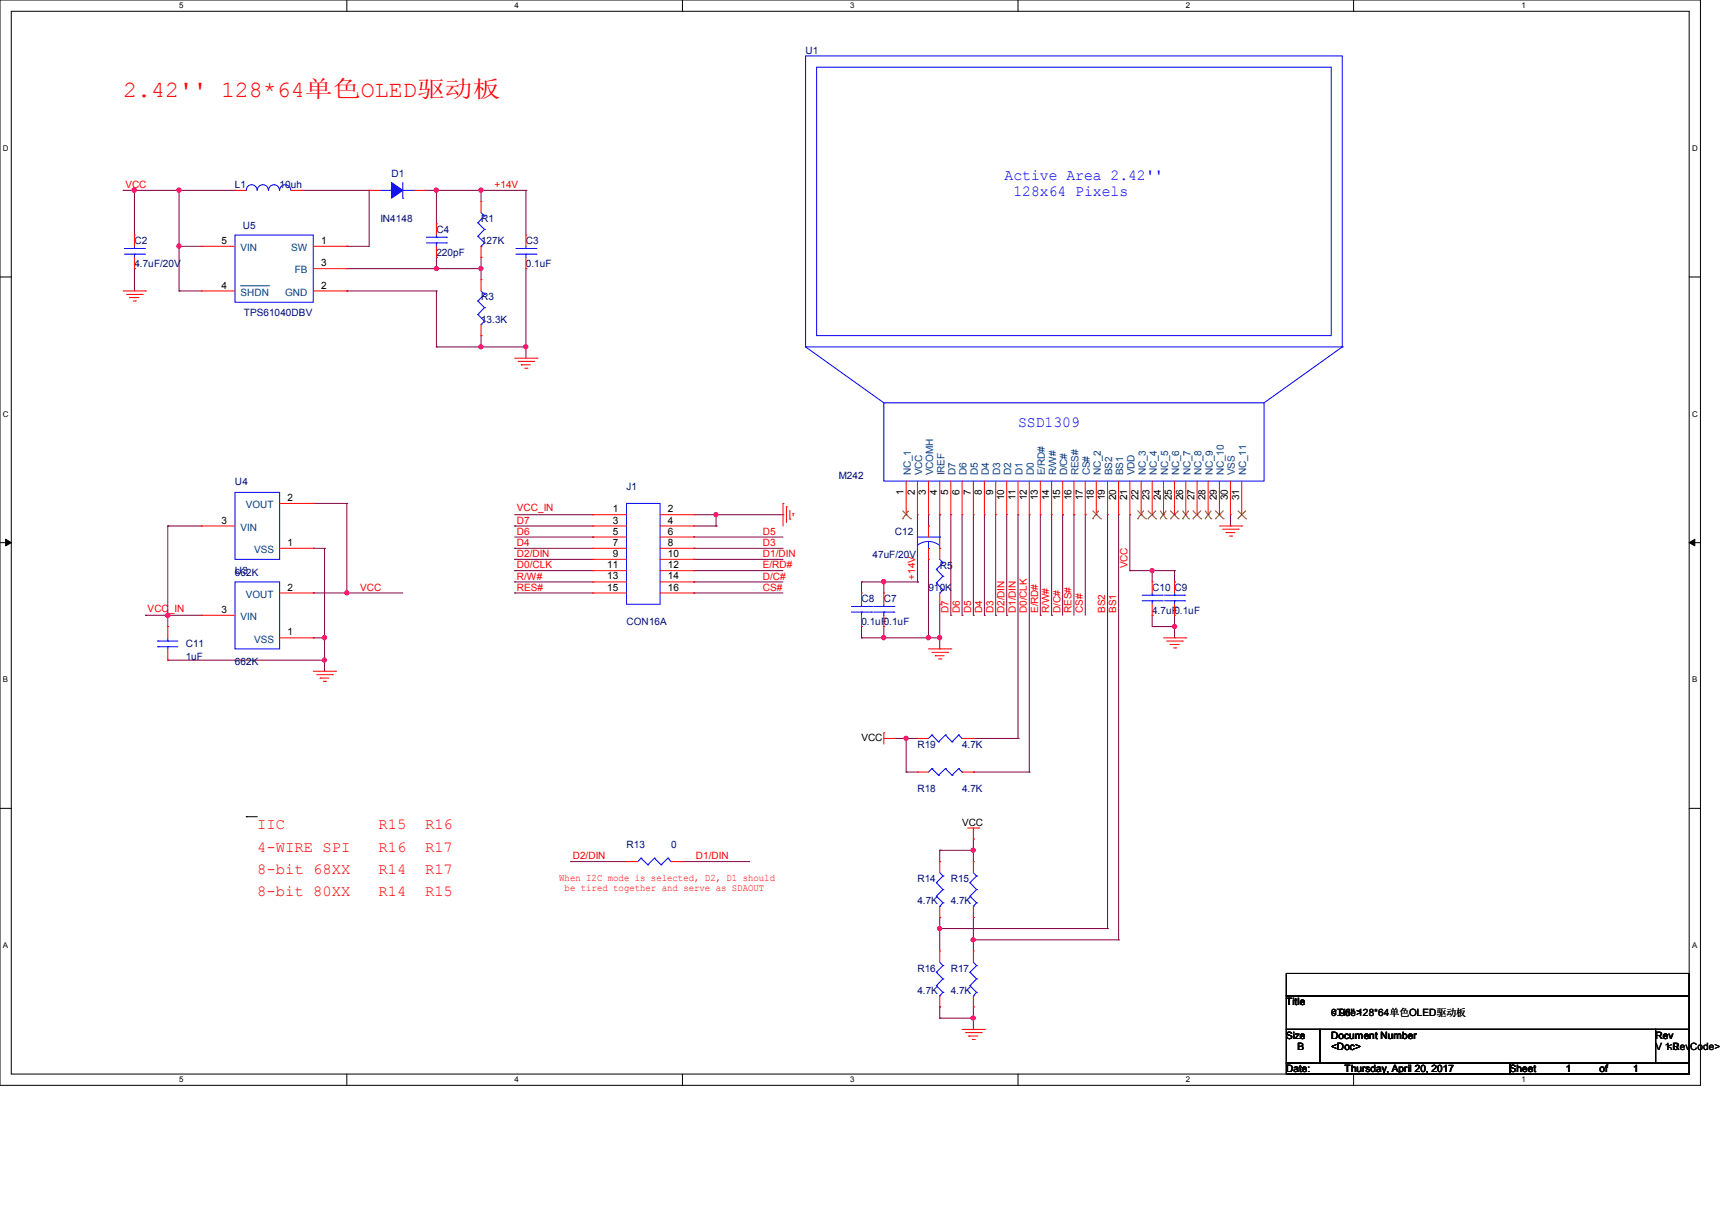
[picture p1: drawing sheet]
<svg xmlns="http://www.w3.org/2000/svg" width="297mm" height="210mm" viewBox="0 0 297 210" stroke-linecap="round" stroke-linejoin="round" font-family="sans-serif">
<path d="M0 0h293.5v187.3h-293.5zM1.9 1.9h289.6v183.4h-289.6z" fill="none" stroke="#000" stroke-width=".17"/>
<g fill="#fff">
<path d="M30.9 .2h.8v1.5h-.8z"/>
<path d="M30.9 185.5h.8v1.6h-.8z"/>
</g>
<path d="M59.9 0v1.9M59.9 185.3v2" fill="none" stroke="#000" stroke-width=".17"/>
<g fill="#fff">
<path d="M88.8 .2h.8v1.5h-.8z"/>
<path d="M88.8 185.5h.8v1.6h-.8z"/>
</g>
<path d="M117.8 0v1.9M117.8 185.3v2" fill="none" stroke="#000" stroke-width=".17"/>
<g fill="#fff">
<path d="M146.7 .2h.8v1.5h-.8z"/>
<path d="M146.7 185.5h.8v1.6h-.8z"/>
</g>
<path d="M175.7 0v1.9M175.7 185.3v2" fill="none" stroke="#000" stroke-width=".17"/>
<g fill="#fff">
<path d="M204.6 .2h.8v1.5h-.8z"/>
<path d="M204.6 185.5h.8v1.6h-.8z"/>
</g>
<path d="M233.6 0v1.9M233.6 185.3v2" fill="none" stroke="#000" stroke-width=".17"/>
<g fill="#fff">
<path d="M262.6 .2h.7v1.5h-.7z"/>
<path d="M262.6 185.5h.7v1.6h-.7z"/>
<path d="M.5 24.8h1v1.6h-1z"/>
<path d="M292 24.8h1v1.6h-1z"/>
<path d="M.5 70.7h1v1.5h-1z"/>
<path d="M292 70.7h1v1.5h-1z"/>
</g>
<path d="M0 47.8h1.9M291.5 47.8h2" fill="none" stroke="#000" stroke-width=".17"/>
<g fill="#fff">
<path d="M.5 116.5h.9v1.6h-.9z"/>
<path d="M292 116.5h.9v1.6h-.9z"/>
</g>
<path d="M0 93.6h1.9M291.5 93.6h2" fill="none" stroke="#000" stroke-width=".17"/>
<path d="M1 93l.9 .6-.9 .6zM291.5 93.6l1-.6v1.2z" fill="#000" stroke="#000" stroke-width=".17"/>
<g fill="#fff">
<path d="M.5 162.4h.9v1.5h-.9z"/>
<path d="M292 162.4h.9v1.5h-.9z"/>
</g>
<path d="M0 139.5h1.9M291.5 139.5h2M42.5 140.9h.1M42.5 140.9h1.9M222 168h69.5v3.8h-69.5zM222 171.8h69.5v5.8h-69.5zM222 177.6h5.8v5.8h-5.8zM227.8 177.6h57.9v5.8h-57.9zM285.7 177.6h5.8v5.8h-5.8zM222 183.4h38.6v1.9h-38.6zM260.6 183.4h30.9v1.9h-30.9z" fill="none" stroke="#000" stroke-width=".17"/>
<g fill="none" stroke="#800040" stroke-width=".17">
<path d="M21.3 32.9h.1M21.3 32.9h19.3M23.2 32.9h.1M23.2 32.9v7.7M30.9 32.9h.1M30.9 32.9v17.3M52.2 32.9h.1M52.2 32.9h11.5M63.7 32.9h.1M63.7 32.9v9.6h-3.8M73.4 32.9h.1M73.4 32.9h17.4"/>
<path d="M75.3 32.9h.1M75.3 32.9v5.7M83 32.9h.1M83 32.9v1.9M90.8 32.9h.1M90.8 32.9v7.7M23.2 46.4h.1M23.2 46.4v3.8M30.9 42.5h.1M30.9 50.2h.1M30.9 42.5h3.9M30.9 50.2h3.9"/>
<path d="M59.9 42.5h.1M59.9 46.4h.1M59.9 50.2h.1M59.9 50.2h15.4M59.9 46.4h23.1M75.3 44.4h.1M75.3 46.4h.1M75.3 50.2h.1M75.3 59.9h.1M75.3 44.4v2M75.3 50.2v9.7M75.3 59.9h15.5"/>
<path d="M83 46.4h.1M83 57.9h.1M83 44.4h.1M83 59.9h.1M83 44.4v3.9M83 57.9v2M90.8 46.4h.1M90.8 59.9h.1M90.8 46.4v15.4M29 90.8h.1M29 90.8h5.8M29 90.8v17.3"/>
<path d="M54.1 94.6h.1M54.1 86.9h.1M54.1 94.6h1.9M54.1 86.9h5.8M56 94.6h.1M56 94.6v21.2M59.9 86.9h.1M59.9 86.9v15.4M88.8 94.6h.1M88.8 96.5h.1M88.8 98.5h.1M88.8 90.8h.1"/>
<path d="M88.8 88.8h13.5M88.8 92.7h13.5M88.8 94.6h13.5M88.8 96.5h13.5M88.8 98.5h13.5M88.8 90.8h13.5M102.3 88.8h.1M102.3 92.7h.1M119.7 92.7h.1M119.7 94.6h.1M119.7 96.5h.1M119.7 98.5h.1"/>
<path d="M119.7 88.8h15.4M119.7 92.7h15.4M119.7 94.6h15.4M119.7 96.5h15.4M119.7 98.5h15.4M119.7 90.8h3.9M123.6 88.8h.1M123.6 90.8h.1M123.6 88.8v2M135.1 88.8h.1M158.3 88.8v11.6M160.2 90.8h.1"/>
<path d="M160.2 88.8v2M160.2 96.5v13.6M162.2 88.8h.1M162.2 88.8v5.8M164.1 88.8v17.4M166 88.8v17.4M168 88.8v17.4M169.9 88.8v17.4M171.8 88.8v17.4M173.7 88.8v17.4M175.7 88.8v38.6M177.6 88.8v44.4"/>
<path d="M179.5 88.8v17.4M181.5 88.8v17.4M183.4 88.8h.1M183.4 88.8v17.4M185.3 88.8h.1M185.3 88.8v17.4M187.3 88.8h.1M187.3 88.8v17.4M191.1 88.8v71.4M193 88.8v73.4M195 98.5h.1M195 88.8v9.7"/>
<path d="M195 98.5h7.7M198.8 98.5h.1M198.8 98.5v1.9M202.7 98.5h.1M202.7 98.5v1.9M212.3 90.8h.1M212.3 88.8v2M25.1 106.2h.1M25.1 106.2h9.7M29 113.9h.1M29 106.2h.1M29 113.9h27"/>
<path d="M54.1 102.3h.1M54.1 110.1h.1M54.1 102.3h15.4M54.1 110.1h1.9M56 113.9h.1M56 110.1h.1M59.9 102.3h.1M88.8 100.4h.1M88.8 102.3h.1M88.8 100.4h13.5M88.8 102.3h13.5M119.7 100.4h.1"/>
<path d="M119.7 102.3h.1M119.7 100.4h15.4M119.7 102.3h15.4M148.7 100.4h.1M148.7 110.1h.1M148.7 100.4h9.6M148.7 100.4v1.9M148.7 108.1v2M148.7 110.1h13.5M152.5 100.4h.1M152.5 110.1h.1M152.5 100.4v1.9"/>
<path d="M152.5 108.1v2M158.3 100.4h.1M160.2 110.1h.1M162.2 110.1h.1M162.2 112h.1M162.2 104.3v7.7M164.1 106.2h.1M166 106.2h.1M168 106.2h.1M169.9 106.2h.1M171.8 106.2h.1M173.7 106.2h.1"/>
<path d="M179.5 106.2h.1M181.5 106.2h.1M198.8 106.2h.1M198.8 106.2v1.9h3.9M202.7 108.1h.1M202.7 100.4h.1M202.7 110.1h.1M202.7 106.2v3.9M154.4 127.4h.1M154.4 127.4h3.9M156.4 133.2h.1M156.4 127.4h.1"/>
<path d="M156.4 133.2h1.9M156.4 127.4v5.8M168 133.2h.1M168 127.4h7.7M168 133.2h9.6M175.7 127.4h.1M177.6 133.2h.1M98.5 148.7h.1M98.5 148.7h9.6M117.8 148.7h.1M117.8 148.7h11.6M162.2 158.3h.1"/>
<path d="M162.2 146.7h.1M162.2 146.7v2M162.2 158.3v5.8M162.2 146.7h5.8M168 158.3h.1M168 144.8h.1M168 146.7h.1M168 144.8v3.9M168 158.3v5.8M162.2 173.7h.1M162.2 175.7h.1M162.2 160.2h.1"/>
<path d="M162.2 173.7v2M162.2 175.7h5.8M162.2 160.2h28.9M168 173.7h.1M168 175.7h.1M168 162.2h.1M168 173.7v3.9M168 162.2h25M191.1 160.2h.1M193 162.2h.1"/>
</g>
<g fill="#f0f" stroke="#f0f" stroke-width=".17">
<circle cx="152.5" cy="100.4" r=".37"/>
<circle cx="152.5" cy="110" r=".37"/>
<circle cx="160.2" cy="110" r=".37"/>
<circle cx="162.1" cy="110" r=".37"/>
<circle cx="202.7" cy="108.1" r=".37"/>
<circle cx="198.8" cy="98.4" r=".36"/>
<circle cx="123.5" cy="88.8" r=".36"/>
<circle cx="56" cy="113.9" r=".36"/>
<circle cx="29" cy="106.2" r=".38"/>
<circle cx="56" cy="110" r=".37"/>
<circle cx="59.8" cy="102.3" r=".36"/>
<circle cx="167.9" cy="175.7" r=".37"/>
<circle cx="167.9" cy="146.7" r=".37"/>
<circle cx="162.2" cy="160.2" r=".36"/>
<circle cx="167.9" cy="162.2" r=".37"/>
<circle cx="30.9" cy="32.8" r=".37"/>
<circle cx="30.9" cy="42.5" r=".37"/>
<circle cx="75.3" cy="32.8" r=".37"/>
<circle cx="75.3" cy="46.3" r=".36"/>
<circle cx="83" cy="59.8" r=".36"/>
<circle cx="83" cy="46.3" r=".36"/>
<circle cx="90.7" cy="59.8" r=".37"/>
<circle cx="83" cy="32.8" r=".37"/>
<circle cx="23.2" cy="32.8" r=".38"/>
<circle cx="156.4" cy="127.4" r=".36"/>
</g>
<g fill="none" stroke="#f00" stroke-width=".17">
<path d="M40.6 32.9h.1M40.6 32.9h1.9M50.2 32.9h2M52.2 32.9h.1M63.7 32.9h.1M63.7 32.9h2M71.5 32.9h1.9M73.4 32.9h.1M75.3 38.6h.1M75.3 38.6v2M83 34.8h.1M83 34.8v1.9"/>
<path d="M21.3 50.2h3.8M21.8 50.8h2.8M22.4 51.4h.1M22.4 51.4h1.6M23 51.9h.4M23.2 40.6h.1M23.2 46.4h.1M23.2 40.6v1.9M23.2 44.4v2M23.4 51.9h.1M24.6 50.8h.1M25.1 50.2h.1"/>
<path d="M34.8 50.2h.1M34.8 42.5h.1M34.8 50.2h5.8M34.8 42.5h5.8M54.1 50.2h5.8M54.1 42.5h5.8M54.1 46.4h5.8M59.9 42.5h.1M59.9 50.2h.1M59.9 46.4h.1M75.3 44.4h.1M75.3 42.5v1.9"/>
<path d="M83 48.3h.1M83 57.9h.1M83 44.4h.1M83 42.5v1.9M83 48.3v1.9M83 56v1.9M90.8 40.6h.1M90.8 46.4h.1M90.8 40.6v1.9M90.8 44.4v2M88.8 61.8h3.9M89.4 62.4h2.7"/>
<path d="M90 62.9h.1M90 62.9h1.5M90.6 63.5h.3M90.9 63.5h.1M92.1 62.4h.1M92.7 61.8h.1M34.8 90.8h.1M34.8 90.8h5.8M48.3 94.6h5.8M48.3 86.9h5.8M54.1 94.6h.1M54.1 86.9h.1"/>
<path d="M102.3 88.8h.1M102.3 90.8h.1M102.3 92.7h.1M102.3 94.6h.1M102.3 96.5h.1M102.3 98.5h.1M102.3 90.8h5.8M102.3 88.8h5.8M102.3 92.7h5.8M102.3 94.6h5.8M102.3 96.5h5.8M102.3 98.5h5.8"/>
<path d="M113.9 90.8h5.8M113.9 88.8h5.8M113.9 92.7h5.8M113.9 94.6h5.8M113.9 96.5h5.8M113.9 98.5h5.8M119.7 88.8h.1M119.7 90.8h.1M119.7 92.7h.1M119.7 94.6h.1M119.7 96.5h.1M119.7 98.5h.1"/>
<path d="M135.1 86.9h.1M135.1 86.9v3.9M135.7 87.5h.1M135.7 87.5v2.7M136.3 89.6h.1M136.3 88.1v1.5M136.9 88.6h.1M136.9 88.6v.4M156.4 88.8h.1M156.4 83v5.8M158.3 88.8h.1M158.3 83v5.8"/>
<path d="M160.2 90.8h.1M160.2 96.5h.1M160.2 88.8h.1M160.2 83v5.8M160.2 90.8v1.9M160.2 94.6v1.9M162.2 94.6h.1M162.2 88.8h.1M162.2 83v5.8M162.2 94.6v1.9M164.1 88.8h.1M164.1 83v5.8"/>
<path d="M166 88.8h.1M166 83v5.8M168 88.8h.1M168 83v5.8M169.9 88.8h.1M169.9 83v5.8M171.8 88.8h.1M171.8 83v5.8M173.7 88.8h.1M173.7 83v5.8M175.7 88.8h.1M175.7 83v5.8"/>
<path d="M177.6 88.8h.1M177.6 83v5.8M179.5 88.8h.1M179.5 83v5.8M181.5 88.8h.1M181.5 83v5.8M183.4 88.8h.1M183.4 83v5.8M185.3 88.8h.1M185.3 83v5.8M187.3 88.8h.1M187.3 83v5.8"/>
<path d="M189.2 88.8h.1M189.2 83v5.8M191.1 88.8h.1M191.1 83v5.8M193 88.8h.1M193 83v5.8M195 88.8h.1M195 83v5.8M196.9 88.8h.1M196.9 83v5.8M198.8 88.8h.1M198.8 83v5.8"/>
<path d="M200.8 88.8h.1M200.8 83v5.8M202.7 88.8h.1M202.7 83v5.8M204.6 88.8h.1M204.6 83v5.8M206.6 88.8h.1M206.6 83v5.8M208.5 88.8h.1M208.5 83v5.8M210.4 88.8h.1M210.4 90.8h3.9"/>
<path d="M210.4 83v5.8M211 91.3h2.7M211.6 91.9h.1M211.6 91.9h1.5M212.2 92.5h.4M212.3 88.8h.1M212.3 83v5.8M212.6 92.5h.1M213.7 91.3h.1M214.3 90.8h.1M214.3 88.8h.1M214.3 83v5.8"/>
<path d="M29 113.9h.1M29 108.1h.1M29 108.1v2M29 112v1.9M34.8 106.2h.1M34.8 106.2h5.8M48.3 110.1h5.8M48.3 102.3h5.8M54.1 110.1h.1M54.1 102.3h.1M54.1 115.8h3.8M54.7 116.4h2.7"/>
<path d="M55.2 117h.1M55.2 117h1.6M55.8 117.6h.4M56.2 117.6h.1M57.4 116.4h.1M57.9 115.8h.1M102.3 100.4h.1M102.3 102.3h.1M102.3 102.3h5.8M102.3 100.4h5.8M113.9 102.3h5.8M113.9 100.4h5.8"/>
<path d="M119.7 100.4h.1M119.7 102.3h.1M148.7 102.3h.1M148.7 108.1h.1M148.7 102.3v2M148.7 106.2v1.9M152.5 102.3h.1M152.5 108.1h.1M152.5 102.3v2M152.5 106.2v1.9M160.2 112h3.9M160.8 112.6h2.7"/>
<path d="M161.4 113.2h.1M161.4 113.2h1.5M162 113.7h.3M162.2 104.3h.1M162.2 102.3v2M162.3 113.7h.1M163.5 112.6h.1M164.1 112h.1M198.8 100.4h.1M198.8 106.2h.1M198.8 100.4v1.9M198.8 104.3v1.9"/>
<path d="M200.8 110.1h3.8M201.3 110.6h2.7M201.9 111.2h.1M201.9 111.2h1.6M202.5 111.8h.4M202.7 100.4h.1M202.7 106.2h.1M202.7 100.4v1.9M202.7 104.3v1.9M202.9 111.8h.1M204 110.6h.1M204.6 110.1h.1"/>
<path d="M152.5 126.4h.1M152.5 127.4h1.9M152.5 126.4v2M154.4 127.4h.1M158.3 127.4h.1M158.3 133.2h.1M158.3 127.4h1.9M158.3 133.2h1.9M166 127.4h2M166 133.2h2M168 127.4h.1M168 133.2h.1"/>
<path d="M108.1 148.7h.1M108.1 148.7h2M115.8 148.7h2M117.8 148.7h.1M162.2 148.7h.1M162.2 158.3h.1M162.2 148.7v1.9M162.2 156.4v1.9M167 142.9h1.9M168 144.8h.1M168 148.7h.1M168 158.3h.1"/>
<path d="M168 142.9v1.9M168 148.7v1.9M168 156.4v1.9M168.9 142.9h.1M162.2 164.1h.1M162.2 173.7h.1M162.2 164.1v1.9M162.2 171.8v1.9M166 177.6h3.9M166.6 178.2h2.7M167.2 178.8h.1M167.2 178.8h1.5"/>
<path d="M167.8 179.4h.3M168 164.1h.1M168 173.7h.1M168 164.1v1.9M168 171.8v1.9M168.1 179.4h.1M169.3 178.2h.1M169.9 177.6h.1"/>
</g>
<g fill="none" stroke="#00f" stroke-width=".17">
<path d="M139 9.7h92.6v50.2h-92.6zM140.9 11.6h88.8v46.3h-88.8zM44.4 32.8a.93 .93 0 0 0-1-.9 .93 .93 0 0 0-.9 1M46.3 32.8a.95 .95 0 0 0-.9-.9 .95 .95 0 0 0-1 1M48.2 32.8a.93 .93 0 0 0-.9-.9 .93 .93 0 0 0-.9 1M50.2 32.8a.95 .95 0 0 0-1-.9 .95 .95 0 0 0-.9 1M65.7 32.9h1.9M67.6 32.9h.1M69.5 34.2h.1M69.5 31.5v2.7M69.5 32.9h2M71.5 32.9h.1"/>
<path d="M82.5 38.4h.1M82.5 38.4l1.1 1.2M83 36.7l.6 .6M83.6 37.3h.1M83.6 39.6h.1M83.6 37.3l-1.1 1.1M83.6 39.6l-1.1 1.2M21.5 43.9h3.4M21.5 42.9h3.4M23.2 42.9h.1M23.2 43.9h.1M23.2 42.5v.4"/>
<path d="M23.2 43.9v.5M24.9 43.9h.1M24.9 42.9h.1M40.6 40.6h13.5v11.6h-13.5zM73.6 41.9h3.4M73.6 40.9h3.4M75.3 40.9h.1M75.3 41.9h.1M75.3 40.6v.3M75.3 41.9v.6M77 41.9h.1M77 40.9h.1"/>
<path d="M82.5 51.9h.1M82.5 54.3h.1M82.5 40.8h.1M82.5 51.9l1.1 1.2M82.5 54.3l1.1 1.1M82.5 40.8l1.1 1.1M83 56h.1M83 42.5h.1M83 50.2l.6 .6M83.6 50.8h.1M83.6 53.1h.1M83.6 55.4h.1"/>
<path d="M83.6 41.9h.1M83.6 50.8l-1.1 1.1M83.6 53.1l-1.1 1.2M83.6 55.4l-.6 .6M83.6 41.9l-.6 .6M89 43.9h3.5M89 42.9h3.5M90.8 42.9h.1M90.8 43.9h.1M90.8 42.5v.4M90.8 43.9v.5M92.5 43.9h.1"/>
<path d="M92.5 42.9h.1M139 59.9h.1M139 59.9l13.5 9.6M231.6 59.9h.1M231.6 59.9l-13.5 9.6M152.5 69.5h65.6v13.5h-65.6zM40.6 85h7.7v11.5h-7.7zM108.1 86.9h5.8v17.4h-5.8zM158.3 92.7h3.9M160.2 94.6h.1M160.2 93.4l1.2 .3 .7 .4M160.2 93.4l-.8 .1-1 .6"/>
<path d="M160.2 93.4v1.2M161.6 98.3h.1M161.6 98.3l1.1 1.1M162.2 92.7h.1M162.2 96.5l.5 .6M162.7 97.1h.1M162.7 99.4h.1M162.7 97.1l-1.1 1.2M162.7 99.4l-1.1 1.2M27.2 110.6h.1M27.2 111.6h.1M27.2 110.6h3.5"/>
<path d="M27.2 111.6h3.5M29 111.6h.1M29 110.6h.1M29 110.1v.5M29 111.6v.4M40.6 100.4h7.7v11.6h-7.7zM146.9 105.6h3.5M146.9 104.6h3.5M148.7 104.6h.1M148.7 105.6h.1M148.7 104.3v.3M148.7 105.6v.6"/>
<path d="M150.4 105.6h.1M150.4 104.6h.1M150.8 105.6h3.5M150.8 104.6h3.5M152.5 104.6h.1M152.5 105.6h.1M152.5 104.3v.3M152.5 105.6v.6M154.3 105.6h.1M154.3 104.6h.1M161.6 100.6h.1M161.6 100.6l1.1 1.2"/>
<path d="M162.2 102.3h.1M162.7 101.8h.1M162.7 101.8l-.5 .5M197.1 103.7h3.5M197.1 102.7h3.5M198.8 102.7h.1M198.8 103.7h.1M198.8 102.3v.4M198.8 103.7v.6M200.6 103.7h.1M200.6 102.7h.1M201 103.7h3.4"/>
<path d="M201 102.7h3.4M202.7 102.7h.1M202.7 103.7h.1M202.7 102.3v.4M202.7 103.7v.6M204.4 103.7h.1M204.4 102.7h.1M160.8 126.8h.1M160.8 132.6h.1M160.8 126.8l-.6 .6M160.8 126.8l1.2 1.2M160.8 132.6l-.6 .6"/>
<path d="M160.8 132.6l1.2 1.2M162 128h.1M162 133.8h.1M163.2 126.8h.1M163.2 132.6h.1M163.2 126.8l-1.2 1.2M163.2 126.8l1.1 1.2M163.2 132.6l-1.2 1.2M163.2 132.6l1.1 1.2M164.3 128h.1M164.3 133.8h.1M165.4 126.8h.1"/>
<path d="M165.4 132.6h.1M165.4 126.8l-1.1 1.2M165.4 126.8l.6 .6M165.4 132.6l-1.1 1.2M165.4 132.6l.6 .6M166 127.4h.1M166 133.2h.1M110.6 148.1h.1M110.6 148.1l-.5 .6M110.6 148.1l1.2 1.1M111.8 149.2h.1M112.9 148.1h.1"/>
<path d="M112.9 148.1l-1.1 1.1M112.9 148.1l1.2 1.1M114.1 149.2h.1M115.3 148.1h.1M115.3 148.1l-1.2 1.1M115.3 148.1l.5 .6M115.8 148.7h.1M161.6 152.3h.1M161.6 154.6h.1M161.6 152.3l1.1 1.2M161.6 154.6l1.1 1.2M162.2 156.4h.1"/>
<path d="M162.2 150.6l.5 .6M162.7 151.2h.1M162.7 153.5h.1M162.7 155.8h.1M162.7 151.2l-1.1 1.1M162.7 153.5l-1.1 1.1M162.7 155.8l-.5 .6M167.4 152.3h.1M167.4 154.6h.1M167.4 152.3l1.1 1.2M167.4 154.6l1.1 1.2M168 156.4h.1"/>
<path d="M168 150.6l.5 .6M168.5 151.2h.1M168.5 153.5h.1M168.5 155.8h.1M168.5 151.2l-1.1 1.1M168.5 153.5l-1.1 1.1M168.5 155.8l-.5 .6M161.6 167.8h.1M161.6 170.1h.1M161.6 167.8l1.1 1.1M161.6 170.1l1.1 1.1M162.2 171.8h.1"/>
<path d="M162.2 166l.5 .6M162.7 166.6h.1M162.7 168.9h.1M162.7 171.2h.1M162.7 166.6l-1.1 1.2M162.7 168.9l-1.1 1.2M162.7 171.2l-.5 .6M167.4 167.8h.1M167.4 170.1h.1M167.4 167.8l1.1 1.1M167.4 170.1l1.1 1.1M168 171.8h.1"/>
<path d="M168 166l.5 .6M168.5 166.6h.1M168.5 168.9h.1M168.5 171.2h.1M168.5 166.6l-1.1 1.2M168.5 168.9l-1.1 1.2M168.5 171.2l-.5 .6"/>
</g>
<path d="M67.6 31.5l1.9 1.4-1.9 1.3z" fill-rule="evenodd" fill="#00f" stroke="#00f" stroke-width=".17"/>
<path d="M41.5 49.3h4.9M46.4 49.3h.1" fill="none" stroke="#004080" stroke-width=".17"/>
<g fill="none" stroke="#804000" stroke-width=".17">
<path d="M155.8 89.5h.1M155.8 88.1l1.4 1.4M156.8 88.1l-1 1.4M157.2 89.5h.1M188.6 89.5h.1M188.6 88.1l1.4 1.4M189.6 88.1l-1 1.4M190 89.5h.1M196.3 89.5h.1M196.3 88.1l1.4 1.4M197.4 88.1l-1.1 1.4M197.7 89.5h.1"/>
<path d="M198.1 89.5h.1M198.1 88.1l1.4 1.4M199.5 89.5h.1M199.5 88.1l-1.4 1.4M200.2 89.5h.1M200.2 88.1l1.1 1.4M201.3 89.5h.1M201.3 88.1l-1.1 1.4M202 89.5h.1M202 88.1l1.4 1.4M203.4 89.5h.1M203.4 88.1l-1.4 1.4"/>
<path d="M204.1 89.5h.1M204.1 88.1l1 1.4M205.1 89.5h.1M205.1 88.1l-1 1.4M205.8 89.5h.1M205.8 88.1l1.5 1.4M207.3 89.5h.1M207.3 88.1l-1.5 1.4M208 89.5h.1M208 88.1l1 1.4M209 89.5h.1M209 88.1l-1 1.4"/>
<path d="M209.7 89.5h.1M209.7 88.1l1.4 1.4M211.1 89.5h.1M211.1 88.1l-1.4 1.4M213.6 89.5h.1M213.6 88.1l1.4 1.4M215 89.5h.1M215 88.1l-1.4 1.4"/>
</g>
<text font-size="4" fill="#f00" x="21.3" y="16.8">2.42'' 128*64单色OLED驱动板</text>
<g font-size="2.7" fill="#00f">
<text x="173.4" y="31.1">Active Area 2.42''</text>
<text x="174.9" y="33.8">128x64 Pixels</text>
<text x="175.7" y="73.6">SSD1309</text>
</g>
<g font-size="2.7" fill="#f00">
<text x="44.4" y="143.1">IIC</text>
<text x="65.3" y="143.1">R15</text>
<text x="73.4" y="143.1">R16</text>
<text x="44.4" y="146.9">4-WIRE SPI</text>
<text x="65.3" y="146.9">R16</text>
<text x="73.4" y="146.9">R17</text>
<text x="44.4" y="150.8">8-bit 68XX</text>
<text x="44.4" y="154.7">8-bit 80XX</text>
<text x="65.3" y="150.8">R14</text>
<text x="65.3" y="154.7">R14</text>
<text x="73.4" y="150.8">R17</text>
<text x="73.4" y="154.7">R15</text>
</g>
<g font-size="1.7" fill="#000080">
<text x="139" y="9.4">U1</text>
<text x="40.6" y="32.5">L1</text>
<text x="48.3" y="32.5">10uh</text>
<text x="67.6" y="30.6">D1</text>
<text x="41.9" y="39.5">U5</text>
<text x="65.7" y="38.3">IN4148</text>
<text x="75.3" y="40.2">C4</text>
<text x="83" y="38.3">R1</text>
<text x="23.2" y="42.2">C2</text>
<text x="23.2" y="46">4.7uF/20V</text>
<text x="75.3" y="44.1">220pF</text>
<text x="83" y="42.2">127K</text>
<text x="90.8" y="42.2">C3</text>
<text x="90.8" y="46">0.1uF</text>
<text x="83" y="51.8">R3</text>
<text x="42.1" y="54.5">TPS61040DBV</text>
<text x="83" y="55.7">13.3K</text>
<text x="40.6" y="83.7">U4</text>
<text x="144.8" y="82.7">M242</text>
<text x="108.1" y="84.6">J1</text>
<text x="154.4" y="92.4">C12</text>
<text x="40.6" y="99.1">U3</text>
<text x="40.6" y="99.3">662K</text>
<text x="150.6" y="96.2">47uF/20V</text>
<text x="162.2" y="98.1">R5</text>
<text x="108.1" y="107.8">CON16A</text>
<text x="148.7" y="103.9">C8</text>
<text x="148.7" y="107.8">0.1uF0.1uF</text>
<text x="152.5" y="103.9">C7</text>
<text x="160.2" y="102">910K</text>
<text x="198.8" y="102">C10 C9</text>
<text x="198.8" y="105.9">4.7uF0.1uF</text>
<text x="32" y="111.7">C11</text>
<text x="32" y="114">1uF</text>
<text x="40.6" y="114.8">662K</text>
<text x="158.3" y="129">R19</text>
<text x="166" y="129">4.7K</text>
<text x="158.3" y="136.7">R18</text>
<text x="166" y="136.7">4.7K</text>
<text x="108.1" y="146.4">R13</text>
<text x="115.8" y="146.4">0</text>
<text x="158.3" y="152.2">R14</text>
<text x="164.1" y="152.2">R15</text>
<text x="158.3" y="156">4.7K</text>
<text x="164.1" y="156">4.7K</text>
<text x="158.3" y="167.6">R16</text>
<text x="164.1" y="167.6">R17</text>
<text x="158.3" y="171.5">4.7K</text>
<text x="164.1" y="171.5">4.7K</text>
</g>
<g font-size="1.7" fill="#f00">
<text x="21.6" y="32.5">VCC</text>
<text x="85.3" y="32.5">+14V</text>
<text x="89.2" y="88.2">VCC_IN</text>
<text x="89.2" y="92.3">D6</text>
<text x="89.2" y="94.2">D4</text>
<text x="89.2" y="90.4">D7</text>
<text x="131.6" y="92.3">D5</text>
<text x="131.6" y="94.2">D3</text>
<text x="62.2" y="101.9">VCC</text>
<text x="89.2" y="96.1">D2/DIN</text>
<text x="89.2" y="98.1">D0/CLK</text>
<text x="89.2" y="100">R/W#</text>
<text x="89.2" y="101.9">RES#</text>
<text x="131.6" y="96.1">D1/DIN</text>
<text x="131.6" y="98.1">E/RD#</text>
<text x="131.6" y="100">D/C#</text>
<text x="131.6" y="101.9">CS#</text>
<text x="157.9" y="100" transform="rotate(-90 157.9 100)">+14V</text>
<text x="194.6" y="98.1" transform="rotate(-90 194.6 98.1)">VCC</text>
<text x="25.5" y="105.6">VCC_IN</text>
<text x="163.7" y="105.8" transform="rotate(-90 163.7 105.8)">D7</text>
<text x="165.6" y="105.8" transform="rotate(-90 165.6 105.8)">D6</text>
<text x="167.6" y="105.8" transform="rotate(-90 167.6 105.8)">D5</text>
<text x="169.5" y="105.8" transform="rotate(-90 169.5 105.8)">D4</text>
<text x="171.4" y="105.8" transform="rotate(-90 171.4 105.8)">D3</text>
<text x="173.3" y="105.8" transform="rotate(-90 173.3 105.8)">D2/DIN</text>
<text x="175.3" y="105.8" transform="rotate(-90 175.3 105.8)">D1/DIN</text>
<text x="177.2" y="105.8" transform="rotate(-90 177.2 105.8)">D0/CLK</text>
<text x="179.1" y="105.8" transform="rotate(-90 179.1 105.8)">E/RD#</text>
<text x="181.1" y="105.8" transform="rotate(-90 181.1 105.8)">R/W#</text>
<text x="183" y="105.8" transform="rotate(-90 183 105.8)">D/C#</text>
<text x="184.9" y="105.8" transform="rotate(-90 184.9 105.8)">RES#</text>
<text x="186.9" y="105.8" transform="rotate(-90 186.9 105.8)">CS#</text>
<text x="190.7" y="105.8" transform="rotate(-90 190.7 105.8)">BS2</text>
<text x="192.6" y="105.8" transform="rotate(-90 192.6 105.8)">BS1</text>
<text x="98.8" y="148.3">D2/DIN</text>
<text x="120.1" y="148.3">D1/DIN</text>
<text x="96.5" y="152">When I2C mode is selected, D2, D1 should</text>
<text x="97.4" y="153.7">be tired together and serve as SDAOUT</text>
</g>
<g font-size="1.7">
<text x="38.2" y="42.1">5</text>
<text x="55.4" y="42.1">1</text>
<text x="55.4" y="45.9">3</text>
<text x="38.2" y="49.8">4</text>
<text x="55.4" y="49.8">2</text>
<text x="49.6" y="86.4">2</text>
<text x="105.8" y="88.4">1</text>
<text x="115.3" y="88.4">2</text>
<text x="155.9" y="85.3" transform="rotate(-90 155.9 85.3)">1</text>
<text x="157.9" y="85.3" transform="rotate(-90 157.9 85.3)">2</text>
<text x="159.8" y="85.3" transform="rotate(-90 159.8 85.3)">3</text>
<text x="161.7" y="85.3" transform="rotate(-90 161.7 85.3)">4</text>
<text x="163.6" y="85.3" transform="rotate(-90 163.6 85.3)">5</text>
<text x="165.6" y="85.3" transform="rotate(-90 165.6 85.3)">6</text>
<text x="167.5" y="85.3" transform="rotate(-90 167.5 85.3)">7</text>
<text x="169.4" y="85.3" transform="rotate(-90 169.4 85.3)">8</text>
<text x="171.4" y="85.3" transform="rotate(-90 171.4 85.3)">9</text>
<text x="173.3" y="86.3" transform="rotate(-90 173.3 86.3)">10</text>
<text x="175.2" y="86.3" transform="rotate(-90 175.2 86.3)">11</text>
<text x="177.2" y="86.3" transform="rotate(-90 177.2 86.3)">12</text>
<text x="179.1" y="86.3" transform="rotate(-90 179.1 86.3)">13</text>
<text x="181" y="86.3" transform="rotate(-90 181 86.3)">14</text>
<text x="182.9" y="86.3" transform="rotate(-90 182.9 86.3)">15</text>
<text x="184.9" y="86.3" transform="rotate(-90 184.9 86.3)">16</text>
<text x="186.8" y="86.3" transform="rotate(-90 186.8 86.3)">17</text>
<text x="188.7" y="86.3" transform="rotate(-90 188.7 86.3)">18</text>
<text x="190.7" y="86.3" transform="rotate(-90 190.7 86.3)">19</text>
<text x="192.6" y="86.3" transform="rotate(-90 192.6 86.3)">20</text>
<text x="194.5" y="86.3" transform="rotate(-90 194.5 86.3)">21</text>
<text x="196.5" y="86.3" transform="rotate(-90 196.5 86.3)">22</text>
<text x="198.4" y="86.3" transform="rotate(-90 198.4 86.3)">23</text>
<text x="200.3" y="86.3" transform="rotate(-90 200.3 86.3)">24</text>
<text x="202.3" y="86.3" transform="rotate(-90 202.3 86.3)">25</text>
<text x="204.2" y="86.3" transform="rotate(-90 204.2 86.3)">26</text>
<text x="206.1" y="86.3" transform="rotate(-90 206.1 86.3)">27</text>
<text x="208" y="86.3" transform="rotate(-90 208 86.3)">28</text>
<text x="210" y="86.3" transform="rotate(-90 210 86.3)">29</text>
<text x="211.9" y="86.3" transform="rotate(-90 211.9 86.3)">30</text>
<text x="213.8" y="86.3" transform="rotate(-90 213.8 86.3)">31</text>
<text x="38.2" y="90.3">3</text>
<text x="49.6" y="94.2">1</text>
<text x="105.8" y="90.3">3</text>
<text x="105.8" y="92.2">5</text>
<text x="105.8" y="94.2">7</text>
<text x="115.3" y="90.3">4</text>
<text x="115.3" y="92.2">6</text>
<text x="115.3" y="94.2">8</text>
<text x="49.6" y="101.9">2</text>
<text x="104.8" y="98">11</text>
<text x="104.8" y="100">13</text>
<text x="104.8" y="101.9">15</text>
<text x="105.8" y="96.1">9</text>
<text x="115.3" y="96.1">10</text>
<text x="115.3" y="98">12</text>
<text x="115.3" y="100">14</text>
<text x="115.3" y="101.9">16</text>
<text x="38.2" y="105.7">3</text>
<text x="49.6" y="109.6">1</text>
<text x="148.7" y="127.9">VCC</text>
<text x="166" y="142.5">VCC</text>
<text x="222" y="173.4">Title</text>
<text x="222" y="179.2">Size</text>
<text x="229.7" y="179.2">Document Number</text>
<text x="229.7" y="175.3">&lt;Title&gt;</text>
<text x="229.7" y="175.3">0.96'' 128*64单色OLED驱动板</text>
<text x="285.7" y="179.2">Rev</text>
<text x="222" y="185">Date:</text>
<text x="223.9" y="181.1">B</text>
<text x="229.7" y="181.1">&lt;Doc&gt;</text>
<text x="232.1" y="185">Thursday, April 20, 2017</text>
<text x="260.6" y="185">Sheet</text>
<text x="270.2" y="185">1</text>
<text x="276" y="185">of</text>
<text x="281.8" y="185">1</text>
<text x="285.7" y="181.1">V 1.0</text>
<text x="287.6" y="181.1">&lt;RevCode&gt;</text>
</g>
<g font-size="1.7" fill="#004080">
<text x="41.5" y="43.3">VIN</text>
<text x="50.2" y="43.3">SW</text>
<text x="50.9" y="47.2">FB</text>
<text x="41.5" y="51">SHDN</text>
<text x="49.2" y="51">GND</text>
<text x="157.2" y="82" transform="rotate(-90 157.2 82)">NC_1</text>
<text x="159.1" y="82" transform="rotate(-90 159.1 82)">VCC</text>
<text x="161" y="82" transform="rotate(-90 161 82)">VCOMH</text>
<text x="163" y="82" transform="rotate(-90 163 82)">IREF</text>
<text x="164.9" y="82" transform="rotate(-90 164.9 82)">D7</text>
<text x="166.8" y="82" transform="rotate(-90 166.8 82)">D6</text>
<text x="168.8" y="82" transform="rotate(-90 168.8 82)">D5</text>
<text x="170.7" y="82" transform="rotate(-90 170.7 82)">D4</text>
<text x="172.6" y="82" transform="rotate(-90 172.6 82)">D3</text>
<text x="174.5" y="82" transform="rotate(-90 174.5 82)">D2</text>
<text x="176.5" y="82" transform="rotate(-90 176.5 82)">D1</text>
<text x="178.4" y="82" transform="rotate(-90 178.4 82)">D0</text>
<text x="180.3" y="82" transform="rotate(-90 180.3 82)">E/RD#</text>
<text x="182.3" y="82" transform="rotate(-90 182.3 82)">R/W#</text>
<text x="184.2" y="82" transform="rotate(-90 184.2 82)">D/C#</text>
<text x="186.1" y="82" transform="rotate(-90 186.1 82)">RES#</text>
<text x="188.1" y="82" transform="rotate(-90 188.1 82)">CS#</text>
<text x="190" y="82" transform="rotate(-90 190 82)">NC_2</text>
<text x="191.9" y="82" transform="rotate(-90 191.9 82)">BS2</text>
<text x="193.8" y="82" transform="rotate(-90 193.8 82)">BS1</text>
<text x="195.8" y="82" transform="rotate(-90 195.8 82)">VDD</text>
<text x="197.7" y="82" transform="rotate(-90 197.7 82)">NC_3</text>
<text x="199.6" y="82" transform="rotate(-90 199.6 82)">NC_4</text>
<text x="201.6" y="82" transform="rotate(-90 201.6 82)">NC_5</text>
<text x="203.5" y="82" transform="rotate(-90 203.5 82)">NC_6</text>
<text x="205.4" y="82" transform="rotate(-90 205.4 82)">NC_7</text>
<text x="207.4" y="82" transform="rotate(-90 207.4 82)">NC_8</text>
<text x="209.3" y="82" transform="rotate(-90 209.3 82)">NC_9</text>
<text x="211.2" y="82" transform="rotate(-90 211.2 82)">NC_10</text>
<text x="213.1" y="82" transform="rotate(-90 213.1 82)">VSS</text>
<text x="215.1" y="82" transform="rotate(-90 215.1 82)">NC_11</text>
<text x="42.4" y="87.7">VOUT</text>
<text x="41.5" y="91.6">VIN</text>
<text x="43.9" y="95.4">VSS</text>
<text x="41.5" y="107">VIN</text>
<text x="42.4" y="103.1">VOUT</text>
<text x="43.9" y="110.9">VSS</text>
</g>
<g font-size="1.4">
<text x="30.9" y="1.4">5</text>
<text x="88.8" y="1.4">4</text>
<text x="146.7" y="1.4">3</text>
<text x="204.6" y="1.4">2</text>
<text x="262.6" y="1.4">1</text>
<text x=".5" y="26.1">D</text>
<text x="292" y="26.1">D</text>
<text x=".5" y="71.9">C</text>
<text x="292" y="71.9">C</text>
<text x=".5" y="117.8">B</text>
<text x="292" y="117.8">B</text>
<text x=".5" y="163.6">A</text>
<text x="292" y="163.6">A</text>
<text x="30.9" y="186.8">5</text>
<text x="88.8" y="186.8">4</text>
<text x="146.7" y="186.8">3</text>
<text x="204.6" y="186.8">2</text>
<text x="262.6" y="186.8">1</text>
</g>
</svg>
